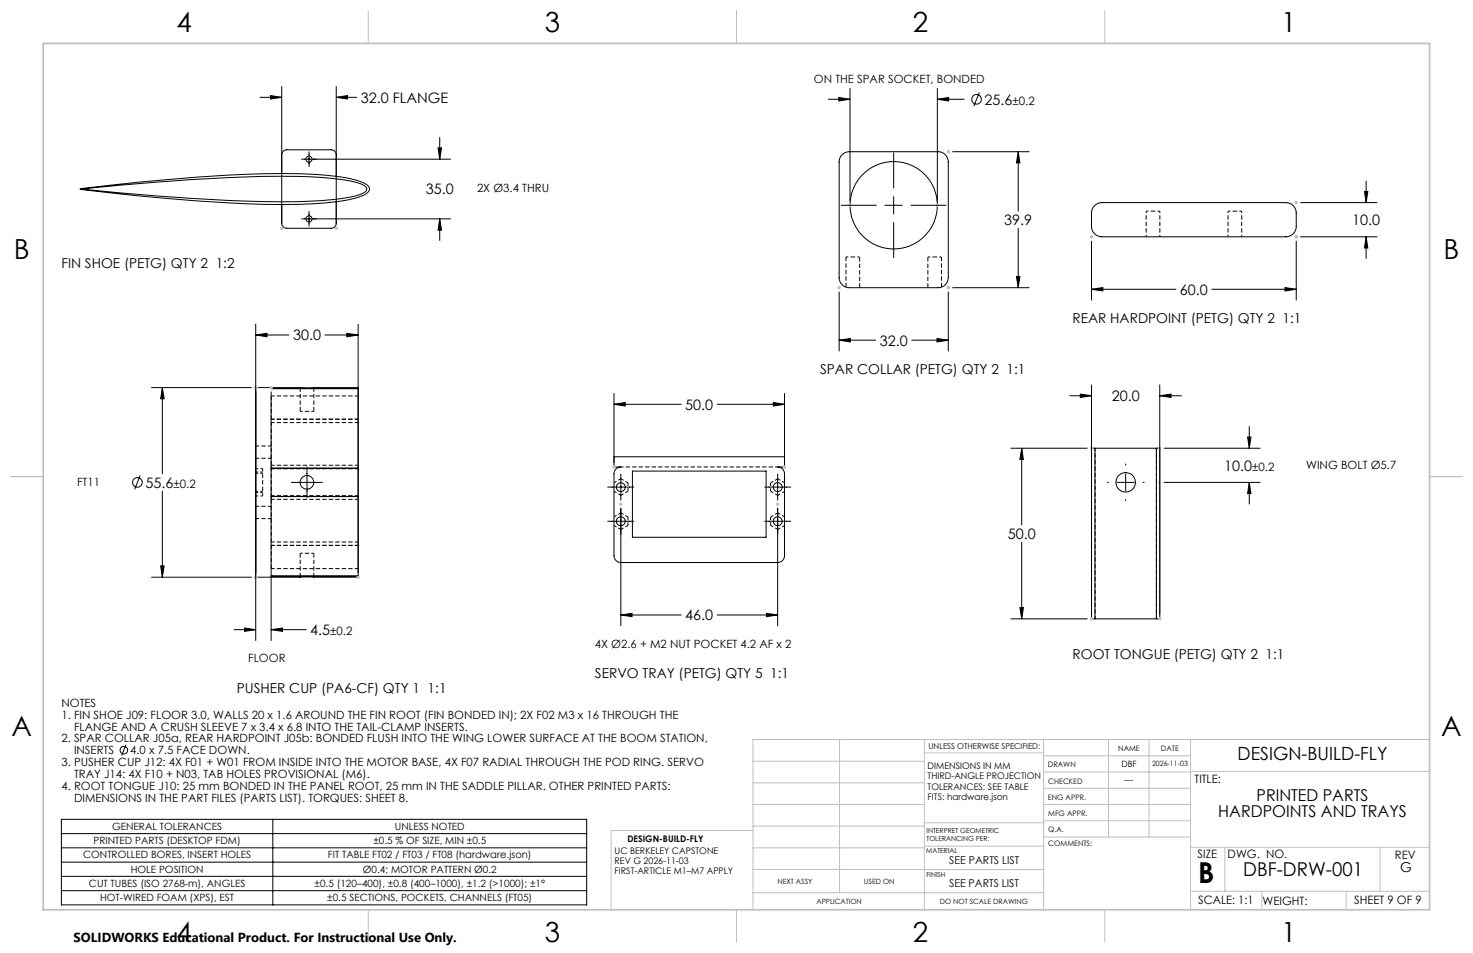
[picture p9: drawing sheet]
<svg xmlns="http://www.w3.org/2000/svg" width="432mm" height="279mm" viewBox="0 0 432 279" stroke-linecap="round" stroke-linejoin="round" font-family="sans-serif">
<g fill="none" stroke="#000" stroke-width=".29">
<path d="M76.2 28.5h6.4M79.3 28l3.3 .5-3.3 .5zM82.6 25.4v40.3M98.6 28.5l3.3-.5v1zM98.6 25.4v40.3M98.6 28.5h6M242.8 29.1h6.4M245.9 28.6l3.3 .5-3.3 .5zM249.2 25.9v33M274.8 29.1l3.3-.5v1zM274.8 25.9v33M274.8 29.1h7.8"/>
<path d="M287.1 27.1l-1.6 4M23.5 55.3a491.9 491.9 0 0 1 64.4-4.4l7.2 .4 5.4 .7 3.5 .7 3.1 1.2a1.55 1.55 0 0 1 1.2 1.5 1.55 1.55 0 0 1-1.2 1.5l-3.1 1.2a102.2 102.2 0 0 1-26.8 1.8l-5.4-.2a660.4 660.4 0 0 1-48.3-4.2zM24.3 55.4a537 537 0 0 1 63-3.7l3.5 .1a51 51 0 0 1 15.4 2.3l.6 .3a1.06 1.06 0 0 1 .7 1 1.06 1.06 0 0 1-.7 1l-1.2 .6a54.1 54.1 0 0 1-14.8 2l-3.5 .1a508.2 508.2 0 0 1-63-3.7zM82.6 45.4a1.45 1.45 0 0 1 1.5-1.5h13a1.45 1.45 0 0 1 1.5 1.5M88.4 46.7h43.7M90.6 44.5v4.3M128.4 43.4h1l-.5 3.3zM128.9 40.3v6.4M246.9 45.4l.6-.5 1.1-.4h26.4a3 3 0 0 1 3 3v33.9a3 3 0 0 1-3 2.9h-26a3 3 0 0 1-3-2.9v-34.3l.4-1.1zM262 44.8v10.3M262 57.6v5.1M279.3 44.5h22.4"/>
<path d="M298.5 44.5l.5 3.3h-1zM298.5 44.5v17.4M381.2 59.4h22.4M400 56.1h1l-.5 3.3zM400.5 53.1v6.3M82.6 65.4a1.51 1.51 0 0 0 1.5 1.5h13a1.51 1.51 0 0 0 1.5-1.5M88.4 64.2h43.7M90.6 62v4.3M128.9 64.2l.5 3.3h-1zM128.9 64.2v6.3M246.6 60.2h10.3M259.4 60.2h5.1"/>
<path d="M262 65.3v10.2M267.1 60.2h10.2M298.5 66.9v17.4M320 70.7v17.3M320.7 60.5l1-.8 1.3-.3h54a3 3 0 0 1 3 3v4a3.1 3.1 0 0 1-3 3h-54a3.1 3.1 0 0 1-3-3v-4.4zM380 70.7v17.3M381.2 69.4h22.4M400.5 69.4l.5 3.3h-1zM400.5 69.4v6.4M75 98.2l3.3-.5v1zM75 95v92.8M75 98.2h9.7"/>
<path d="M95.2 98.2h9.8M101.7 97.7l3.3 .5-3.3 .5zM105 95v73M246 99.7l3.3-.5v1.1zM246 85.6v17.3M246 99.7h10.7M267.3 99.7h10.7M274.7 99.2l3.3 .5-3.3 .6zM278 85.6v17.3M279.3 84.3h22.4M298 81.1h1l-.5 3.2zM320 84.8l3.3-.5v1z"/>
<path d="M320 84.8h24.7M355.2 84.8h24.8M376.7 84.3l3.3 .5-3.3 .5zM44.4 113.6h29.3M47.6 113.6l.5 3.3h-1zM47.6 113.6v25.3M79.5 114.9v72.9M180 115.4v21.5h2a1.99 1.99 0 0 0-2 2v24a1.99 1.99 0 0 0 2 2h46a1.99 1.99 0 0 0 2-2v-24a1.99 1.99 0 0 0-2-2h2v-21.5M180 118.5l3.3-.5v1zM180 118.5h19.7M210.3 118.5h19.7M226.7 118l3.3 .5-3.3 .5z"/>
<path d="M313.6 116h6.4M316.7 115.5l3.3 .5-3.3 .5zM320 112.9v68.5h1M340 112.9v68.5h-1M340 116l3.3-.5v1zM340 116h6.3M41.1 139.4l-1.6 4.1M79.5 137.3h25.5v-23.4h-25.5h25.5v-.3h-30v55.6h30v-.3M79.5 137.3h25.5v8.3h-25.5M90 136.9v9M180 133.9h50M182 139v7.6"/>
<path d="M185.4 138.1h39.2v19.4h-39.2zM228 139v7.6M296.3 131.4h22.4M299.5 131.4l.5 3.3h-1zM299.5 131.4v22.5M320 131.4h1M321 131.4v50M321 131.4h18M330 136v.3M330 138.9v5.1M339 131.4h1M339 131.4v50"/>
<path d="M341.2 131.4h28.2M365.7 128.1h1l-.5 3.3zM366.2 125.1v6.3M47.6 144v25.2M79.5 145.6h25.5v23.3M85.4 141.4h9.1M178.2 142.8h7.6M178.2 152.8h7.6M182 149v34.5M224.2 142.8h7.6M224.2 152.8h7.6M228 149v34.5"/>
<path d="M299.5 158.9v22.5M324.6 141.4h.3M327.4 141.4h5.1M330 146.5v.3M335.1 141.4h.3M341.2 141.4h28.2M366.2 141.4l.5 3.3h-1zM366.2 141.4v6.4M44.4 169.2h29.3M47.1 165.9h1l-.5 3.3zM79.5 168.9h.1M79.5 168.9h25.5"/>
<path d="M224.7 179.8l3.3 .5-3.3 .5zM299 178.1h1l-.5 3.3zM68.6 184.6h6.4M71.7 184.1l3.3 .5-3.3 .5zM79.5 184.6l3.3-.5v1zM79.5 184.6h10.2M182 180.3l3.3-.5v1zM182 180.3h17.7M210.3 180.3h17.7M296.3 181.4h22.4M321 181.4h18M36.9 218.3l-1.2 3.2"/>
<path d="M18 240.2h154v25.1h-154zM18 244.4h154M18 248.6h154M18 252.8h154M18 256.9h154M80 240.2v25.1M18 261.1h154"/>
<circle cx="286.3" cy="29.1" r="1.41"/>
<circle cx="90.6" cy="46.7" r=".89"/>
<circle cx="90.6" cy="64.2" r=".89"/>
<circle cx="262" cy="60.2" r="12.8"/>
<circle cx="40.3" cy="141.4" r="1.41"/>
<circle cx="90" cy="141.4" r="1.99"/>
<circle cx="182" cy="152.8" r="1.3"/>
<circle cx="182" cy="142.8" r="1.3"/>
<circle cx="228" cy="152.8" r="1.3"/>
<circle cx="228" cy="142.8" r="1.3"/>
<circle cx="330" cy="141.4" r="2.85"/>
<circle cx="36.3" cy="219.9" r="1.12"/>
</g>
<g fill="none" stroke="#000" stroke-width=".29" stroke-dasharray="1.3 .6" stroke-dashoffset=".6" stroke-linecap="butt">
<path d="M248 75.3h2M250 75.3h2M272 75.3h2M274 75.3h2M336 61.9h2M338 61.9h2M360 61.9h2M362 61.9h2M75 138.8h2M77 138.4h-2M77 137.4h-2M75 145.4h2"/>
<path d="M77 144h-2M77 144.4h-2"/>
</g>
<path d="M248 75.3v8.9M276 84.2v-8.9M88 113.6v7M79.5 136.4v-20.3M89.9 139.4h.1M90 139.4h.1M92 120.6v-7M90.1 143.4h-.2M79.5 166.7v-20.3M88 162.2v7M92 169.2v-7" fill="none" stroke="#000" stroke-width=".29" stroke-dasharray="1.3 .6" stroke-linecap="butt"/>
<path d="M272 75.3v9M252 84.3v-9" fill="none" stroke="#000" stroke-width=".29" stroke-dasharray="1.3 .6" stroke-dashoffset="-.1" stroke-linecap="butt"/>
<path d="M336 61.9v7.5M340 69.4v-7.5M360 61.9v7.5M364 69.4v-7.5" fill="none" stroke="#000" stroke-width=".29" stroke-dasharray="1.3 .6" stroke-dashoffset=".7" stroke-linecap="butt"/>
<g fill="none" stroke="#000" stroke-width=".29" stroke-dasharray="1.3 .6" stroke-dashoffset=".3" stroke-linecap="butt">
<path d="M105 116.1h-25.5M75 134.4h4.5M79.5 136.4h25.5M79.5 130.8h-4.5M105 137.4h-25.5M105 122.9h-25.5M105 123.9h-25.5M75 152h4.5M79.5 148.4h-4.5M105 146.4h-25.5M105 145.4h-25.5M105 158.9h-25.5"/>
<path d="M105 159.9h-25.5M79.5 166.7h25.5"/>
</g>
<path d="M79.5 137.4v-1M92 120.6h-4M228 136.9h-46M79.5 146.4v-1M92 162.2h-4" fill="none" stroke="#000" stroke-width=".29" stroke-dasharray="1.3 .6" stroke-dashoffset=".5" stroke-linecap="butt"/>
<g fill="none" stroke="#000" stroke-width=".29" stroke-dasharray="1.3 .6" stroke-dashoffset=".4" stroke-linecap="butt">
<path d="M77 137.4v8M79.5 145.4v-8M180 144.1l2 1.1M180 154.1l2 1.1M182 140.4l-2 1.1M182 145.2l2.1-1.2M182 150.4l-2 1.1M182 155.2l2.1-1.2M184.1 144v-2.4M184.1 141.6l-2.1-1.2M184.1 154v-2.4M184.1 151.6l-2.1-1.2"/>
<path d="M225.9 141.6v2.4M225.9 144l2.1 1.2M225.9 154l2.1 1.2M225.9 151.6v2.4M228 145.2l2-1.1M228 140.4l-2.1 1.2M228 155.2l2-1.1M228 150.4l-2.1 1.2M230 141.5l-2-1.1M230 151.5l-2-1.1M321 181.4v-50M339 181.4v-50"/>
</g>
<g fill="none" stroke="#c0c0c0" stroke-width=".29">
<path d="M107.9 3.2v9.5M215.9 3.2v9.5M323.8 3.2v9.5M90.1 46.7h1M90.2 46.3l.7 .7M90.6 46.2v1M90.9 46.3l-.7 .7M248.8 59.8l.7 .7M249.2 59.7v1M249.5 59.8l-.7 .7M274.4 59.8l.7 .7M274.8 59.7v1"/>
<path d="M275.1 59.8l-.7 .7M277.5 44.5h1M277.6 44.1l.7 .7M278 44v1M278.3 44.1l-.7 .7M379.5 59.4h1M379.6 59.1l.7 .7M380 58.9v1M380.3 59.1l-.7 .7M82.1 66.9h1M82.2 66.6l.7 .7M82.6 66.4v1"/>
<path d="M82.9 66.6l-.7 .7M90.1 64.2h1M90.2 63.8l.7 .7M90.6 63.7v1M90.9 63.8l-.7 .7M98.1 66.9h1M98.2 66.6l.7 .7M98.6 66.4v1M98.9 66.6l-.7 .7M248.7 60.2h1M274.3 60.2h1M319.5 69.4h1"/>
<path d="M319.6 69.1l.7 .7M320 68.9v1M320.3 69.1l-.7 .7M379.5 69.4h1M379.6 69.1l.7 .7M380 68.9v1M380.3 69.1l-.7 .7M245.5 84.3h1M245.6 84l.7 .7M246 83.9v.9M246.3 84l-.7 .7M277.5 84.3h1"/>
<path d="M277.6 84l.7 .7M278 83.9v.9M278.3 84l-.7 .7M74.5 113.6h1M74.6 113.3l.7 .7M75 113.1v1M75.3 113.3l-.7 .7M79 113.6h1M79.1 113.3l.7 .7M79.5 113.1v1M79.8 113.3l-.7 .7M3.1 139.7h9.6"/>
<path d="M179.5 136.9h1M179.6 136.6l.7 .7M180 136.4v1M180.3 136.6l-.7 .7M229.5 136.9h1M229.6 136.6l.7 .7M230 136.4v1M230.3 136.6l-.7 .7M319.5 131.4h1M319.6 131.1l.7 .7M320 130.9v1M320.3 131.1l-.7 .7"/>
<path d="M339.5 131.4h1M339.6 131.1l.7 .7M340 130.9v1M340.3 131.1l-.7 .7M419.1 139.7h9.5M181.5 147.8h1M181.6 147.5l.8 .7M182 147.3v1M182.4 147.5l-.8 .7M227.5 147.8h1M227.6 147.5l.8 .7M228 147.3v1"/>
<path d="M228.4 147.5l-.8 .7M339.5 141.4h1M339.6 141.1l.7 .7M340 140.9v1M340.3 141.1l-.7 .7M74.5 169.2h1M74.6 168.9l.7 .7M75 168.7v1M75.3 168.9l-.7 .7M104.5 169.2h1M104.6 168.9l.7 .7M105 168.7v1"/>
<path d="M105.3 168.9l-.7 .7M319.5 181.4h1M319.6 181.1l.7 .7M320 180.9v1M320.3 181.1l-.7 .7M339.5 181.4h1M339.6 181.1l.7 .7M340 180.9v1M340.3 181.1l-.7 .7M246.1 216.8v44.9M271 216.8v49.9M305.9 216.8v49.9"/>
<path d="M324.9 216.8v28.6M336.8 216.8v28.6M349 216.8v49.9M419.1 216.8h-198.4v49.9M220.7 235.9h50.3M220.7 229.5h50.3M220.7 223.2h50.3M271 220.7h34.9M305.9 231.1h43.1M305.9 226.3h43.1M305.9 221.6h43.1M305.9 235.9h43.1"/>
<path d="M349 226.2h70.1M220.7 248.6h50.3M220.7 242.2h50.3M220.7 254.9h50.3M220.7 243.5h-41.6v23.2M271 255h34.9M271 248.1h35M271 241.2h35M305.9 240.6h43.1M306 245.4h43M349 248.4h70.1M359.1 248.4v12.9"/>
<path d="M404.6 248.4v12.9M107.9 266.7v9.6M215.9 266.7v9.6M220.7 261.7h85.2M323.8 266.7v9.6M349 261.3h70.1M369.9 261.3v5.4M394.6 261.3v5.4"/>
</g>
<path d="M12.7 12.7h406.4v254h-406.4z" fill="none" stroke="#c0c0c0" stroke-width=".5"/>
<path d="M79.3 28l3.3 .5-3.3 .5zM98.6 28.5l3.3-.5v1zM128.4 43.4h1l-.5 3.3zM128.9 64.2l.5 3.3h-1zM246 99.7l3.3-.5v1.1zM274.7 99.2l3.3 .5-3.3 .6zM298 81.1h1l-.5 3.2zM298.5 44.5l.5 3.3h-1zM245.9 28.6l3.3 .5-3.3 .5zM274.8 29.1l3.3-.5v1zM320 84.8l3.3-.5v1zM376.7 84.3l3.3 .5-3.3 .5zM400.5 69.4l.5 3.3h-1zM400 56.1h1l-.5 3.3zM47.6 113.6l.5 3.3h-1zM47.1 165.9h1l-.5 3.3zM75 98.2l3.3-.5v1zM101.7 97.7l3.3 .5-3.3 .5zM71.7 184.1l3.3 .5-3.3 .5zM79.5 184.6l3.3-.5v1zM180 118.5l3.3-.5v1zM226.7 118l3.3 .5-3.3 .5zM182 180.3l3.3-.5v1zM224.7 179.8l3.3 .5-3.3 .5zM299.5 131.4l.5 3.3h-1zM299 178.1h1l-.5 3.3zM316.7 115.5l3.3 .5-3.3 .5zM340 116l3.3-.5v1zM365.7 128.1h1l-.5 3.3zM366.2 141.4l.5 3.3h-1z" fill="#000"/>
<text font-size="8.5" x="351.3" y="259">B</text>
<g font-size="8.1">
<text x="51.7" y="9.3">4</text>
<text x="159.7" y="9.3">3</text>
<text x="267.6" y="9.3">2</text>
<text x="375.6" y="9.3">1</text>
<text x="4" y="76">B</text>
<text x="423.1" y="76">B</text>
<text x="3.3" y="215.7">A</text>
<text x="422.4" y="215.7">A</text>
<text x="51.7" y="276">4</text>
<text x="159.7" y="276">3</text>
<text x="267.6" y="276">2</text>
<text x="375.6" y="276">1</text>
</g>
<text font-size="5.6" x="364.5" y="256.7">DBF-DRW-001</text>
<text font-size="5.3" x="362.8" y="223">DESIGN-BUILD-FLY</text>
<g font-size="4.8">
<text x="357.1" y="239.6">HARDPOINTS AND TRAYS</text>
<text x="368.4" y="235">PRINTED PARTS</text>
</g>
<g font-size="4.2">
<text x="105.7" y="30.1">32.0 FLANGE</text>
<text x="288.6" y="30.6">25.6</text>
<text x="124.8" y="57">35.0</text>
<text x="294.4" y="66">39.9</text>
<text x="396.4" y="66">10.0</text>
<text x="345.9" y="86.4">60.0</text>
<text x="85.9" y="99.8">30.0</text>
<text x="257.9" y="101.3">32.0</text>
<text x="325.9" y="117.6">20.0</text>
<text x="200.9" y="120.1">50.0</text>
<text x="42.6" y="143">55.6</text>
<text x="358.9" y="138">10.0</text>
<text x="295.4" y="158">50.0</text>
<text x="200.9" y="181.9">46.0</text>
<text x="90.9" y="186.2">4.5</text>
</g>
<g font-size="4">
<text x="18" y="78.6">FIN SHOE (PETG) QTY 2 1:2</text>
<text x="314.4" y="94.7">REAR HARDPOINT (PETG) QTY 2 1:1</text>
<text x="240.4" y="109.7">SPAR COLLAR (PETG) QTY 2 1:1</text>
<text x="314.4" y="193.1">ROOT TONGUE (PETG) QTY 2 1:1</text>
<text x="69.4" y="203.1">PUSHER CUP (PA6-CF) QTY 1 1:1</text>
<text x="174.4" y="198.8">SERVO TRAY (PETG) QTY 5 1:1</text>
<text x="410.4" y="255.7">G</text>
</g>
<text font-size="3.8" x="21.6" y="276.3">SOLIDWORKS Educational Product. For Instructional Use Only.</text>
<g font-size="3.4">
<text x="296.8" y="30.7">±0.2</text>
<text x="50.8" y="143">±0.2</text>
<text x="367.1" y="138">±0.2</text>
<text x="96.8" y="186.2">±0.2</text>
<text x="350.2" y="229.5">TITLE:</text>
<text x="351.1" y="251.6">SIZE</text>
<text x="359.9" y="251.6">DWG. NO.</text>
<text x="408.9" y="251.7">REV</text>
<text x="351.2" y="265.2">SCALE: 1:1</text>
<text x="370.1" y="265.3">WEIGHT:</text>
<text x="396.9" y="265.2">SHEET 9 OF 9</text>
</g>
<g font-size="3.3">
<text x="238.6" y="24.4">ON THE SPAR SOCKET, BONDED</text>
<text x="139.8" y="56.4">2X Ø3.4 THRU</text>
<text x="382.9" y="137.4">WING BOLT Ø5.7</text>
<text x="22.6" y="142.4">FT11</text>
<text x="174.4" y="189.9">4X Ø2.6 + M2 NUT POCKET 4.2 AF x 2</text>
<text x="72.7" y="194.2">FLOOR</text>
<text x="18" y="207.2">NOTES</text>
<text x="18" y="210.7">1. FIN SHOE J09: FLOOR 3.0, WALLS 20 x 1.6 AROUND THE FIN ROOT (FIN BONDED IN); 2X F02 M3 x 16 THROUGH THE</text>
<text x="21.7" y="214.2">FLANGE AND A CRUSH SLEEVE 7 x 3.4 x 6.8 INTO THE TAIL-CLAMP INSERTS.</text>
<text x="18" y="217.7">2. SPAR COLLAR J05a, REAR HARDPOINT J05b: BONDED FLUSH INTO THE WING LOWER SURFACE AT THE BOOM STATION,</text>
<text x="21.7" y="221.2">INSERTS</text>
<text x="38.2" y="221.2">4.0 x 7.5 FACE DOWN.</text>
<text x="18" y="224.7">3. PUSHER CUP J12: 4X F01 + W01 FROM INSIDE INTO THE MOTOR BASE, 4X F07 RADIAL THROUGH THE POD RING. SERVO</text>
<text x="18" y="231.7">4. ROOT TONGUE J10: 25 mm BONDED IN THE PANEL ROOT, 25 mm IN THE SADDLE PILLAR. OTHER PRINTED PARTS:</text>
<text x="21.7" y="228.2">TRAY J14: 4X F10 + N03, TAB HOLES PROVISIONAL (M6).</text>
<text x="21.7" y="235.2">DIMENSIONS IN THE PART FILES (PARTS LIST). TORQUES: SHEET 8.</text>
</g>
<g font-size="3.2">
<text x="278.3" y="253.3">SEE PARTS LIST</text>
<text x="278.2" y="260.1">SEE PARTS LIST</text>
</g>
<g font-size="2.9">
<text x="32.9" y="243.3">GENERAL TOLERANCES</text>
<text x="115.8" y="243.3">UNLESS NOTED</text>
<text x="24.4" y="251.4">CONTROLLED BORES, INSERT HOLES</text>
<text x="27.4" y="247.5">PRINTED PARTS (DESKTOP FDM)</text>
<text x="96.1" y="251.4">FIT TABLE FT02 / FT03 / FT08 (hardware.json)</text>
<text x="109.4" y="247.5">±0.5 % OF SIZE, MIN ±0.5</text>
<text x="38.3" y="255.9">HOLE POSITION</text>
<text x="106.4" y="255.9">Ø0.4; MOTOR PATTERN Ø0.2</text>
<text x="26.1" y="260.1">CUT TUBES (ISO 2768-m), ANGLES</text>
<text x="92.2" y="260.1">±0.5 (120–400), ±0.8 (400–1000), ±1.2 (&gt;1000); ±1°</text>
<text x="29.3" y="264.2">HOT-WIRED FOAM (XPS), EST</text>
<text x="95.9" y="264.2">±0.5 SECTIONS, POCKETS, CHANNELS (FT05)</text>
</g>
<g font-size="2.7">
<text x="271.9" y="225.5">DIMENSIONS IN MM</text>
<text x="271.9" y="228.5">THIRD-ANGLE PROJECTION</text>
<text x="271.9" y="231.5">TOLERANCES: SEE TABLE</text>
<text x="271.9" y="234.5">FITS: hardware.json</text>
<text x="180.2" y="250.4">UC BERKELEY CAPSTONE</text>
<text x="183.9" y="246.8">DESIGN-BUILD-FLY</text>
<text x="180.2" y="253.4">REV G 2026-11-03</text>
<text x="180.2" y="256.4">FIRST-ARTICLE M1–M7 APPLY</text>
</g>
<g font-size="2.5">
<text x="328.8" y="224.8">DBF</text>
<text x="329.7" y="229.6">—</text>
</g>
<text font-size="2.4" x="272.2" y="219.7">UNLESS OTHERWISE SPECIFIED:</text>
<g font-size="2.2">
<text x="327.8" y="220.1">NAME</text>
<text x="340.3" y="220.2">DATE</text>
<text x="307.2" y="224.9">DRAWN</text>
<text x="307.3" y="229.8">CHECKED</text>
<text x="307.2" y="234.4">ENG APPR.</text>
<text x="307.3" y="239.2">MFG APPR.</text>
<text x="307.3" y="243.9">Q.A.</text>
<text x="307.3" y="248.1">COMMENTS:</text>
</g>
<g font-size="2.1">
<text x="337.7" y="224.7">2026-11-03</text>
<text x="227.9" y="259.2">NEXT ASSY</text>
<text x="253.3" y="259.2">USED ON</text>
<text x="239.3" y="265">APPLICATION</text>
<text x="275.5" y="265.1">DO NOT SCALE DRAWING</text>
</g>
<g font-size="2">
<text x="271.6" y="244.1">INTERPRET GEOMETRIC</text>
<text x="271.5" y="250.2">MATERIAL</text>
<text x="271.6" y="246.6">TOLERANCING PER:</text>
<text x="271.5" y="257">FINISH</text>
</g>
</svg>
